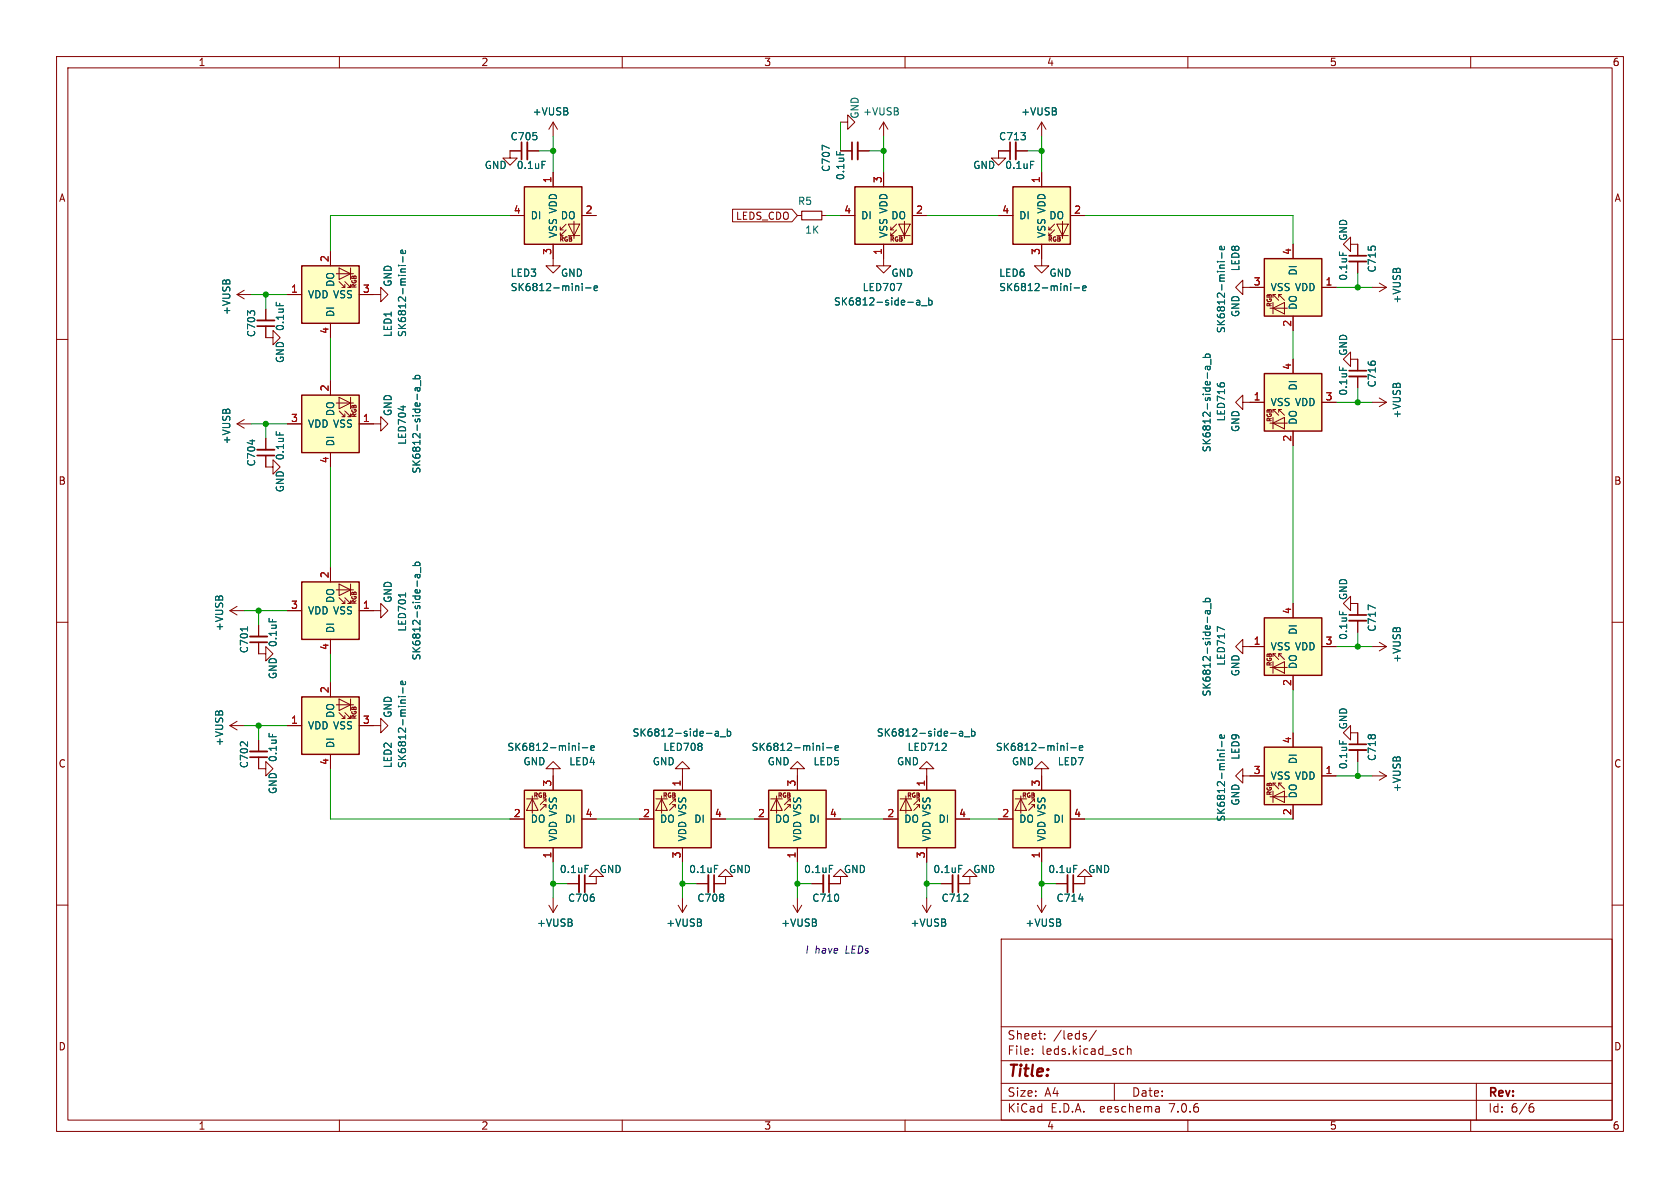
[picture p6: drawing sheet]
<svg xmlns="http://www.w3.org/2000/svg" width="297mm" height="210mm" viewBox="0 0 297 210" stroke-linecap="round" stroke-linejoin="round" font-family="sans-serif">
<g fill="none" stroke="#840000" stroke-width=".18">
<path d="M10 10h277v190h-277zM12 12h273v186h-273zM60 10v2M110 10v2M160 10v2M210 10v2M260 10v2M90.2 38.1h2.5M92.2 26.7h-2v1.2h1.2l-1.2 1.3-1.3-1.3h1.3M93.2 26.7h2M97.8 21.6v2.5M97.8 30.5v2.5"/>
<path d="M97.8 21.6l-.8 1.3M97.8 21.6l.8 1.3M100.1 39.6l-1 1v-.5M100.5 39.6h2l-1 2.1zM101.5 39.1v3.1M102.9 38.1h2.5M129.5 37h10.5l1 1.1-1 1.1h-10.5zM141 38.1h.7M145.3 38.1h.7M148.6 21.6h1.3v-1.3l1.2 1.3-1.2 1.3v-1.3M148.6 38.1h2.5M148.6 26.7h2"/>
<path d="M151.6 26.7h2.1M156.2 21.6v2.5M156.2 30.5v2.5M156.2 21.6l-.8 1.3M156.2 21.6l.8 1.3M158.5 39.6l-1 1v-.5M158.9 39.6h2l-1 2.1zM159.9 39.1v3.1M161.3 38.1h2.5M176.5 38.1h2.6M178.6 26.7h-2.1v1.2h1.3l-1.3 1.3-1.2-1.3h1.2M179.6 26.7h2"/>
<path d="M184.1 21.6v2.5M184.1 30.5v2.5M184.1 21.6l-.7 1.3M184.1 21.6l.8 1.3M186.4 39.6l-1 1v-.5M186.8 39.6h2l-1 2.1zM187.8 39.1v3.1M189.2 38.1h2.6M10 60h2M41.9 52.1h2.5M41.9 52.1l1.3 .7M43.2 51.3l-1.3 .8"/>
<path d="M47 57.7v2h1.3v-1.3l1.2 1.3-1.2 1.3v-1.3M47 54.6v2M50.8 52.1h2.5M58.4 44.5v2.5M58.4 57.2v2.5M59.4 48.4h3.1M59.9 49.8l1.1 1h-.5M59.9 47.4l2.1 1-2.1 1zM61 49.8l1 1h-.5M61 50.3v.5M62 47.4v2M62 50.3v.5"/>
<path d="M63.5 52.1h3.8v-1.3l1.3 1.3-1.3 1.2v-1.2M97.8 43.2v3.8h1.3l-1.3 1.3-1.3-1.3h1.3M99.1 41.7h.5M99.1 40.6h.5M100.1 40.6l-1 1.1v-.6M100.5 41.7h2M156.2 43.2v3.8h1.3l-1.3 1.3-1.3-1.3h1.3M157.5 41.7h.5M157.5 40.6h.5M158.5 40.6l-1 1.1v-.6M158.9 41.7h2M184.1 43.2v3.8h1.3l-1.3 1.3-1.2-1.3h1.2"/>
<path d="M185.4 41.7h.5M185.4 40.6h.5M186.4 40.6l-1 1.1v-.6M186.8 41.7h2M219.7 50.8v-1.3l-1.3 1.3 1.3 1.3v-1.3h3.8M224.5 54.5h3.1M225 54.5l2.1-1v2zM225 53.5v2M225.6 52.1h-.6l1.1 1M226.1 52.1v.5M226.6 52.1h-.5l1 1M228.6 43.2v2.5"/>
<path d="M228.6 55.9v2.5M233.7 50.8h2.5M238.8 43.2v-1.3l-1.3 1.3 1.3 1.3v-1.3h1.2v2M240 46.2v2.1M242.6 50.8h2.5M243.8 50l1.3 .8M245.1 50.8l-1.3 .8M285 60h2M41.9 74.9h2.5M41.9 74.9l1.3 .8M43.2 74.2l-1.3 .7M47 77.5v2"/>
<path d="M50.8 74.9h2.5M58.4 67.3v2.6M59.4 71.2h3.1M59.9 72.6l1.1 1.1h-.5M59.9 70.2l2.1 1-2.1 1.1zM61 72.6l1 1.1h-.5M61 73.2v.5M62 70.2v2.1M62 73.2v.5M63.5 74.9h3.8v-1.2l1.3 1.2-1.3 1.3v-1.3M219.7 71.1v-1.2l-1.3 1.2 1.3 1.3v-1.3h3.8M224.5 74.8h3.1"/>
<path d="M225 74.8l2.1-1v2zM225 73.8v2M225.6 72.4h-.6l1.1 1M226.1 72.4v.5M226.6 72.4h-.5l1 1M228.6 63.5v2.5M228.6 76.2v2.5M233.7 71.1h2.5M238.8 63.5v-1.3l-1.3 1.3 1.3 1.3v-1.3h1.2v2M240 66.5v2.1M242.6 71.1h2.5M243.8 70.4l1.3 .7"/>
<path d="M245.1 71.1l-1.3 .8M47 80.5v2.1h1.3v-1.3l1.2 1.3-1.2 1.2v-1.2M58.4 80v2.6M10 110h2M40.6 108h2.6M40.6 108l1.3 .7M41.9 107.2l-1.3 .8M45.7 113.5v2.1h1.3v-1.3l1.3 1.3-1.3 1.2v-1.2M45.7 110.5v2M50.8 108h2.5M58.4 100.3v2.6M58.4 113v2.6"/>
<path d="M59.4 104.3h3.1M59.9 105.7l1.1 1h-.5M59.9 103.3l2.1 1-2.1 1zM61 105.7l1 1h-.5M61 106.2v.5M62 103.3v2M62 106.2v.5M63.5 108h3.8v-1.3l1.3 1.3-1.3 1.2v-1.2M219.7 114.3v-1.3l-1.3 1.3 1.3 1.3v-1.3h3.8M224.5 118h3.1M225 118l2.1-1v2zM225 117v2"/>
<path d="M225.6 115.6h-.6l1.1 1M226.1 115.6v.5M226.6 115.6h-.5l1 1M228.6 106.7v2.5M228.6 119.4v2.5M233.7 114.3h2.5M238.8 106.7v-1.3l-1.3 1.3 1.3 1.3v-1.3h1.2v2M240 109.7v2.1M242.6 114.3h2.5M243.8 113.5l1.3 .8M245.1 114.3l-1.3 .8M285 110h2"/>
<path d="M40.6 128.3h2.6M40.6 128.3l1.3 .7M41.9 127.5l-1.3 .8M45.7 133.9v2h1.3v-1.3l1.3 1.3-1.3 1.3v-1.3M45.7 130.8v2M50.8 128.3h2.5M58.4 120.7v2.5M58.4 133.4v2.5M59.4 124.6h3.1M59.9 126l1.1 1h-.5M59.9 123.6l2.1 1-2.1 1zM61 126l1 1h-.5"/>
<path d="M61 126.5v.5M62 123.6v2M62 126.5v.5M63.5 128.3h3.8v-1.3l1.3 1.3-1.3 1.2v-1.2M97.8 135.9h1.3l-1.3-1.3-1.3 1.3h1.3v3.8M120.6 135.9h1.3l-1.3-1.3-1.2 1.3h1.2v3.8M141 135.9h1.2l-1.2-1.3-1.3 1.3h1.3v3.8M163.8 135.9h1.3l-1.3-1.3-1.2 1.3h1.2v3.8M184.1 135.9h1.3l-1.3-1.3-1.2 1.3h1.2v3.8M219.7 137.2v-1.3l-1.3 1.3 1.3 1.2v-1.2h3.8M225 139.8v2.1M225.6 138.4h-.6l1.1 1"/>
<path d="M226.1 138.4v.5M226.6 138.4h-.5l1 1M228.6 129.5v2.6M233.7 137.2h2.5M238.8 129.5v-1.2l-1.3 1.2 1.3 1.3v-1.3h1.2v2.1M240 132.6v2M242.6 137.2h2.5M243.8 136.4l1.3 .8M245.1 137.2l-1.3 .7M10 160h2M90.2 144.8h2.5M93.1 141.2h2"/>
<path d="M94.1 140.7v3.1M94.1 141.2l1 2.1h-2zM96 142.2h.5M96.5 141.7v-.5l-1 1M96.5 142.7v-.5l-1 1.1M97.8 149.9v2.5M97.8 158.8v2.5M100.3 156.2h2.1M102.9 144.8h2.5M105.4 154.9h1.3l-1.3-1.2-1.3 1.2h1.3v1.3h-2M113 144.8h2.6M116 141.2h2"/>
<path d="M117 140.7v3.1M117 141.2l1 2.1h-2zM118.9 142.2h.5M119.4 141.7v-.5l-1 1M119.4 142.7v-.5l-1 1.1M120.6 149.9v2.5M120.6 158.8v2.5M123.2 156.2h2M125.7 144.8h2.6M128.3 154.9h1.2l-1.2-1.2-1.3 1.2h1.3v1.3h-2.1M133.3 144.8h2.6M136.3 141.2h2"/>
<path d="M137.3 140.7v3.1M137.3 141.2l1 2.1h-2zM139.2 142.2h.5M139.7 141.7v-.5l-1 1M139.7 142.7v-.5l-1 1.1M141 149.9v2.5M141 158.8v2.5M143.5 156.2h2M146 144.8h2.6M148.6 154.9h1.3l-1.3-1.2-1.3 1.2h1.3v1.3h-2M156.2 144.8h2.5M159.1 141.2h2.1"/>
<path d="M160.1 140.7v3.1M160.1 141.2l1.1 2.1h-2.1zM162.1 142.2h.5M162.6 141.7v-.5l-1.1 1M162.6 142.7v-.5l-1.1 1.1M163.8 149.9v2.5M163.8 158.8v2.5M166.4 156.2h2M168.9 144.8h2.5M171.4 154.9h1.3l-1.3-1.2-1.2 1.2h1.2v1.3h-2M176.5 144.8h2.6M179.5 141.2h2"/>
<path d="M180.5 140.7v3.1M180.5 141.2l1 2.1h-2zM182.4 142.2h.5M182.9 141.7v-.5l-1 1M182.9 142.7v-.5l-1 1.1M184.1 149.9v2.5M184.1 158.8v2.5M186.7 156.2h2M189.2 144.8h2.6M191.8 154.9h1.2l-1.2-1.2-1.3 1.2h1.3v1.3h-2.1M224.5 140.8h3.1M225 140.8l2.1-1v2.1z"/>
<path d="M228.6 142.2v2.6M285 160h2M97 160l.8 1.3M98.6 160l-.8 1.3M119.9 160l.7 1.3M121.4 160l-.8 1.3M140.2 160l.8 1.3M141.7 160l-.7 1.3M163.1 160l.7 1.3M164.6 160l-.8 1.3M177 166h108v32h-108zM183.4 160l.7 1.3"/>
<path d="M184.9 160l-.8 1.3M60 198v2M110 198v2M160 198v2M177 194.5h108M177 191.5h108M177 187.5h108M177 181.5h108M182.5 186.3v.1M182.5 185.5v.1M184.7 183.6v.1M184.7 182.8v.1"/>
<path d="M191.9 183.2l.2 .2-.2 .3M191.9 182.7l.1 .1M193.8 182.1l-1.3 2M197 191.5v3M198.2 185.4l.5 .1M198.7 186.3l-.5 .1M199.3 185.5l.2-.1 .4 .1 .1 .9M199.3 184.9v1.5M204.9 195.7l.1 .9M205 196.5l-.2 .1M205 196h-.2M210 198v2"/>
<path d="M260 198v2M261 191.5v6.5M270.6 195.7h.3l.3 .3-.1 .5-.5 .1M271 195.1l-.4 .1"/>
</g>
<g fill="none" stroke="#840000" stroke-width=".33">
<path d="M93.2 25.1v3.1M151.6 25.1v3.1M179.6 25.1v3.1M45.5 56.6h3M238.5 46.2h3.1M45.5 79.5h3M238.5 66.5h3.1M44.2 112.5h3M238.5 109.7h3.1M44.2 132.8h3M238.5 132.6h3.1M102.4 154.7v3"/>
<path d="M125.2 154.7v3M145.5 154.7v3M168.4 154.7v3M188.7 154.7v3"/>
</g>
<g fill="none" stroke="#840000" stroke-width=".3">
<path d="M92.2 25.1v3.1M150.6 25.1v3.1M178.6 25.1v3.1M45.5 57.7h3M238.5 45.2h3.1M238.5 65.5h3.1M45.5 80.5h3M44.2 113.5h3M238.5 108.7h3.1M44.2 133.9h3M238.5 131.6h3.1M103.4 154.7v3"/>
<path d="M126.2 154.7v3M146.6 154.7v3M169.4 154.7v3M189.7 154.7v3"/>
</g>
<g fill="none" stroke="#006464" stroke-width=".18">
<path d="M95.8 28.5h.6M146.6 26.2l-1.2-.5v.8M147.9 26.8v.6M182.2 28.5h.6M48.8 53.4v.6M70.4 46.9h.2M70.9 46.9h.8M71.2 45.4v.9M71.6 44.3l.1 .3-.2 .2h-.6v-.5l.3-.1 .1 .6M102.9 50.1v.1M102.9 50.5v.9M103.5 50.9h1"/>
<path d="M105 51l.6-.2v-.2l-.4-.1-.2 .2 .1 .6h.5M158.6 50.1h.8l-.5 1.3M162.1 53.1h.5v.8M162.6 53.4h-.4l-.2 .2 .2 .3h.4M162.9 54h1M164.2 53.1h.3l.3 .2-.1 .6h-.5M164.2 52.6v1.3M189.3 50.1v.1M189.3 50.5v.9M189.9 50.9h1M191.4 51l.6-.2-.1-.2-.3-.1-.2 .2 .1 .6h.4M215.2 46.3h.1"/>
<path d="M215.6 46.3h.9M216 44.7v.9M216.4 43.6l.1 .4-.2 .1h-.6v-.5l.2-.1 .2 .6M236.8 44.5v.6M44.6 77.7v.8M48.8 76.3v.6M71.3 71.7v.8M73 67h1.2M73.5 67l-.1-.4 .2-.2 .6 .1v.5M73.7 68.5l.1 .5 .1 .1 .3-.1v-.5M74.2 68.5l-.7 .1v.5M74.4 67.3v.9"/>
<path d="M212.7 63.2h1.2M213.2 63.2l-.1-.4 .2-.2 .6 .1v.5M213.4 64.8l.1 .4 .1 .2 .3-.2v-.4M213.9 64.8h-.7v.5M214.1 63.5v1M236.8 64.9v.6M73 100h1.2M73.5 100l-.1-.4 .2-.2 .6 .1v.5M43.8 110.8v.7M47.6 109.3v.6M71.7 104.8v.7M73.7 101.5l.1 .5 .1 .2 .3-.2v-.5"/>
<path d="M74.2 101.5l-.7 .1v.5M74.4 100.3v.9M212.7 106.4h1.2M213.2 106.4l-.1-.4 .2-.2 .6 .1v.5M213.4 107.9l.1 .5 .1 .1 .3-.1v-.5M213.9 107.9l-.7 .1v.5M214.1 106.7v.9M216.5 111.3l-1.3-.5v.8M236.8 108v.6M243.1 107.5l-1.2-.5v.8M47.6 129.6v.6M70.4 123.1h.2"/>
<path d="M70.9 123.1h.8M71.2 121.6v.9M71.6 120.5l.1 .3-.2 .2h-.6v-.5l.3-.1 .1 .6M102.3 131.4v.1M102.3 131.8v.9M102.9 132.2h1M104.5 132.2l.6-.1-.1-.2-.4-.1-.1 .2v.6h.5M126.5 129.3h.4l.1 .8M127 129.6h-.4l-.2 .2 .2 .3h.4M127.3 130.2h1M128.6 129.3h.3l.3 .2-.1 .6h-.5M128.6 128.8v1.3"/>
<path d="M145.5 131.4v.1M145.5 131.8v.9M146.1 132.2h1M147.6 132.2l.6-.1v-.2l-.4-.1-.2 .2 .1 .6h.5M166.5 132.7h.8M167.2 131.5v.4M169.6 129.3h.5l.1 .8M170.2 129.6h-.4l-.2 .2 .2 .3h.4M170.5 130.2h1M171.8 129.3h.3l.3 .2-.2 .6h-.4M171.8 128.8v1.3M188.7 131.4v.1"/>
<path d="M188.7 131.8v.9M189.3 132.2h1M190.8 132.2l.6-.1v-.2l-.4-.1-.2 .2 .1 .6h.5M215.2 132.6h.1M215.6 132.6h.9M216 131v1M216.4 130l.1 .3-.2 .2-.6-.1v-.4l.2-.1 .2 .6M236.8 130.9v.6M103.4 153h.6M126.3 153h.6M146.6 153h.6M169.5 153h.6"/>
<path d="M189.8 153h.6M190.7 158.9h.8"/>
</g>
<g fill="#ffffc2" stroke="#ffffc2" stroke-width=".18">
<path d="M53.3 47h10.2v10.2h-10.2z"/>
<path d="M135.9 139.7h10.1v10.2h-10.1z"/>
<path d="M115.6 139.7h10.1v10.2h-10.1z"/>
<path d="M92.7 33h10.2v10.2h-10.2z"/>
<path d="M53.3 69.9h10.2v10.1h-10.2z"/>
<path d="M92.7 139.7h10.2v10.2h-10.2z"/>
<path d="M53.3 102.9h10.2v10.1h-10.2z"/>
<path d="M223.5 45.7h10.2v10.2h-10.2z"/>
<path d="M151.1 33h10.2v10.2h-10.2z"/>
<path d="M223.5 109.2h10.2v10.2h-10.2z"/>
<path d="M223.5 132.1h10.2v10.1h-10.2z"/>
<path d="M179.1 33h10.1v10.2h-10.1z"/>
<path d="M179.1 139.7h10.1v10.2h-10.1z"/>
<path d="M223.5 66h10.2v10.2h-10.2z"/>
<path d="M158.7 139.7h10.2v10.2h-10.2z"/>
<path d="M53.3 123.2h10.2v10.2h-10.2z"/>
</g>
<g fill="none" stroke="#840000" stroke-width=".25">
<path d="M92.7 33h10.2v10.2h-10.2zM151.1 33h10.2v10.2h-10.2zM179.1 33h10.1v10.2h-10.1zM53.3 47h10.2v10.2h-10.2zM223.5 45.7h10.2v10.2h-10.2zM53.3 69.9h10.2v10.1h-10.2zM223.5 66h10.2v10.2h-10.2zM53.3 102.9h10.2v10.1h-10.2zM223.5 109.2h10.2v10.2h-10.2zM53.3 123.2h10.2v10.2h-10.2zM92.7 139.7h10.2v10.2h-10.2zM115.6 139.7h10.1v10.2h-10.1z"/>
<path d="M135.9 139.7h10.1v10.2h-10.1zM158.7 139.7h10.2v10.2h-10.2zM179.1 139.7h10.1v10.2h-10.1zM223.5 132.1h10.2v10.1h-10.2z"/>
</g>
<path d="M141.7 37.3h3.6v1.6h-3.6z" fill="none" stroke="#840000" stroke-width=".2"/>
<g fill="none" stroke="#009600" stroke-width=".18">
<path d="M90.2 38.1h-31.8v6.4M95.2 26.7h2.6M97.8 24.1v6.4M146 38.1h2.6M148.6 21.6v5.1M153.7 26.7h2.5M156.2 24.1v6.4M163.8 38.1h12.7M181.6 26.7h2.5M184.1 24.1v6.4M191.8 38.1h36.8v5.1M44.4 52.1h6.4"/>
<path d="M47 52.1v2.5M58.4 59.7v7.6M228.6 58.4v5.1M236.2 50.8h6.4M240 48.3v2.5M44.4 74.9h6.4M47 74.9v2.6M228.6 78.7v28M236.2 71.1h6.4M240 68.6v2.5M58.4 82.6v17.7M43.2 108h7.6"/>
<path d="M45.7 108v2.5M58.4 115.6v5.1M236.2 114.3h6.4M240 111.8v2.5M43.2 128.3h7.6M45.7 128.3v2.5M58.4 135.9v8.9h31.8M228.6 121.9v7.6M236.2 137.2h6.4M240 134.6v2.6M97.8 152.4v6.4M97.8 156.2h2.5"/>
<path d="M105.4 144.8h7.6M120.6 156.2h2.6M120.6 152.4v6.4M128.3 144.8h5M141 156.2h2.5M141 152.4v6.4M148.6 144.8h7.6M163.8 156.2h2.6M163.8 152.4v6.4M171.4 144.8h5.1M184.1 156.2h2.6M184.1 152.4v6.4"/>
<path d="M191.8 144.8h36.8"/>
</g>
<g fill="#009600" stroke="#009600" stroke-width=".18">
<circle cx="45.7" cy="108" r=".46"/>
<circle cx="47" cy="52.1" r=".46"/>
<circle cx="47" cy="74.9" r=".46"/>
<circle cx="97.8" cy="26.7" r=".46"/>
<circle cx="240" cy="137.2" r=".46"/>
<circle cx="184.1" cy="156.2" r=".46"/>
<circle cx="240" cy="114.3" r=".46"/>
<circle cx="163.8" cy="156.2" r=".46"/>
<circle cx="120.6" cy="156.2" r=".46"/>
<circle cx="45.7" cy="128.3" r=".46"/>
<circle cx="141" cy="156.2" r=".46"/>
<circle cx="97.8" cy="156.2" r=".46"/>
<circle cx="240" cy="71.1" r=".46"/>
<circle cx="240" cy="50.8" r=".46"/>
<circle cx="156.2" cy="26.7" r=".46"/>
<circle cx="184.1" cy="26.7" r=".46"/>
</g>
<text font-size="2.8" fill="#840000" x="178" y="190.9">Title:</text>
<g font-size="2.1" fill="#840000">
<text x="178" y="184">Sheet:</text>
<text x="186.2" y="184">/leds/</text>
<text x="178" y="186.7">File:</text>
<text x="184.1" y="186.7">leds.kicad_sch</text>
<text x="178" y="196.9">KiCad</text>
<text x="178" y="194.1">Size:</text>
<text x="184.7" y="194.1">A4</text>
<text x="185.7" y="196.9">E.D.A.</text>
<text x="194.6" y="196.9">eeschema</text>
<text x="200" y="194.1">Date:</text>
<text x="207" y="196.9">7.0.6</text>
<text x="263" y="194.3">Rev:</text>
<text x="263" y="196.9">Id:</text>
<text x="267.1" y="196.9">6/6</text>
</g>
<g font-size="1.8" fill="#840000">
<text x="35" y="11.9">1</text>
<text x="85" y="11.9">2</text>
<text x="135" y="11.9">3</text>
<text x="185" y="11.9">4</text>
<text x="235" y="11.9">5</text>
<text x="285" y="11.9">6</text>
<text x="10.3" y="35.9">A</text>
<text x="285.3" y="35.9">A</text>
<text x="130" y="39.1">LEDS_CDO</text>
<text x="10.3" y="85.9">B</text>
<text x="285.3" y="85.9">B</text>
<text x="10.3" y="135.9">C</text>
<text x="285.3" y="135.9">C</text>
<text x="10.3" y="185.9">D</text>
<text x="285.3" y="185.9">D</text>
<text x="35" y="199.9">1</text>
<text x="85" y="199.9">2</text>
<text x="135" y="199.9">3</text>
<text x="185" y="199.9">4</text>
<text x="235" y="199.9">5</text>
<text x="285" y="199.9">6</text>
</g>
<g font-size="1.8" fill="#006464">
<text x="94.1" y="20.6">+VUSB</text>
<text x="152" y="21.1" transform="rotate(-90 152 21.1)">GND</text>
<text x="152.5" y="20.6">+VUSB</text>
<text x="180.4" y="20.6">+VUSB</text>
<text x="90.2" y="25">C705</text>
<text x="176.5" y="25">C713</text>
<text x="85.6" y="30.1">GND</text>
<text x="91.2" y="30.1">0.1uF</text>
<text x="146.9" y="30.5" transform="rotate(-90 146.9 30.5)">C707</text>
<text x="149.5" y="31.9" transform="rotate(-90 149.5 31.9)">0.1uF</text>
<text x="172" y="30.1">GND</text>
<text x="177.6" y="30.1">0.1uF</text>
<text x="93.7" y="39">DI</text>
<text x="99.1" y="39">DO</text>
<text x="141" y="36.4">R5</text>
<text x="142.2" y="41.5">1K</text>
<text x="152.1" y="39">DI</text>
<text x="157.5" y="39">DO</text>
<text x="180.1" y="39">DI</text>
<text x="185.4" y="39">DO</text>
<text x="98.7" y="42.2" transform="rotate(-90 98.7 42.2)">VSS VDD</text>
<text x="157.1" y="42.2" transform="rotate(-90 157.1 42.2)">VSS VDD</text>
<text x="185" y="42.2" transform="rotate(-90 185 42.2)">VSS VDD</text>
<text x="238.4" y="42.7" transform="rotate(-90 238.4 42.7)">GND</text>
<text x="54.4" y="52.9">VDD VSS</text>
<text x="59.3" y="50.8" transform="rotate(-90 59.3 50.8)">DO</text>
<text x="69.4" y="50.8" transform="rotate(-90 69.4 50.8)">GND</text>
<text x="90.2" y="49.1">LED3</text>
<text x="90.2" y="51.7">SK6812-mini-e</text>
<text x="99.1" y="49.1">GND</text>
<text x="152.4" y="51.7">LED707</text>
<text x="157.5" y="49.1">GND</text>
<text x="176.5" y="49.1">LED6</text>
<text x="176.5" y="51.7">SK6812-mini-e</text>
<text x="185.4" y="49.1">GND</text>
<text x="219.3" y="48" transform="rotate(-90 219.3 48)">LED8</text>
<text x="224.5" y="51.7">VSS VDD</text>
<text x="229.5" y="48.8" transform="rotate(-90 229.5 48.8)">DI</text>
<text x="238.4" y="49.7" transform="rotate(-90 238.4 49.7)">0.1uF</text>
<text x="243.4" y="48.3" transform="rotate(-90 243.4 48.3)">C715</text>
<text x="247.8" y="53.8" transform="rotate(-90 247.8 53.8)">+VUSB</text>
<text x="40.9" y="55.8" transform="rotate(-90 40.9 55.8)">+VUSB</text>
<text x="45.3" y="59.7" transform="rotate(-90 45.3 59.7)">C703</text>
<text x="50.4" y="58.6" transform="rotate(-90 50.4 58.6)">0.1uF</text>
<text x="59.3" y="56.1" transform="rotate(-90 59.3 56.1)">DI</text>
<text x="69.4" y="59.7" transform="rotate(-90 69.4 59.7)">LED1</text>
<text x="72" y="59.7" transform="rotate(-90 72 59.7)">SK6812-mini-e</text>
<text x="147.3" y="54.2">SK6812-side-a_b</text>
<text x="216.8" y="59" transform="rotate(-90 216.8 59)">SK6812-mini-e</text>
<text x="219.3" y="56.2" transform="rotate(-90 219.3 56.2)">GND</text>
<text x="229.5" y="54.9" transform="rotate(-90 229.5 54.9)">DO</text>
<text x="50.4" y="64.3" transform="rotate(-90 50.4 64.3)">GND</text>
<text x="238.4" y="63" transform="rotate(-90 238.4 63)">GND</text>
<text x="224.5" y="72">VSS VDD</text>
<text x="229.5" y="69.1" transform="rotate(-90 229.5 69.1)">DI</text>
<text x="238.4" y="70" transform="rotate(-90 238.4 70)">0.1uF</text>
<text x="243.4" y="68.6" transform="rotate(-90 243.4 68.6)">C716</text>
<text x="54.4" y="75.8">VDD VSS</text>
<text x="59.3" y="73.7" transform="rotate(-90 59.3 73.7)">DO</text>
<text x="69.4" y="73.7" transform="rotate(-90 69.4 73.7)">GND</text>
<text x="216.8" y="74.6" transform="rotate(-90 216.8 74.6)">LED716</text>
<text x="219.3" y="76.5" transform="rotate(-90 219.3 76.5)">GND</text>
<text x="229.5" y="75.2" transform="rotate(-90 229.5 75.2)">DO</text>
<text x="247.8" y="74.1" transform="rotate(-90 247.8 74.1)">+VUSB</text>
<text x="40.9" y="78.6" transform="rotate(-90 40.9 78.6)">+VUSB</text>
<text x="45.3" y="82.6" transform="rotate(-90 45.3 82.6)">C704</text>
<text x="50.4" y="81.5" transform="rotate(-90 50.4 81.5)">0.1uF</text>
<text x="59.3" y="79" transform="rotate(-90 59.3 79)">DI</text>
<text x="72" y="78.7" transform="rotate(-90 72 78.7)">LED704</text>
<text x="74.5" y="83.8" transform="rotate(-90 74.5 83.8)">SK6812-side-a_b</text>
<text x="214.2" y="80" transform="rotate(-90 214.2 80)">SK6812-side-a_b</text>
<text x="50.4" y="87.1" transform="rotate(-90 50.4 87.1)">GND</text>
<text x="59.3" y="106.7" transform="rotate(-90 59.3 106.7)">DO</text>
<text x="69.4" y="106.7" transform="rotate(-90 69.4 106.7)">GND</text>
<text x="238.4" y="106.2" transform="rotate(-90 238.4 106.2)">GND</text>
<text x="39.6" y="111.7" transform="rotate(-90 39.6 111.7)">+VUSB</text>
<text x="54.4" y="108.8">VDD VSS</text>
<text x="59.3" y="112" transform="rotate(-90 59.3 112)">DI</text>
<text x="72" y="111.8" transform="rotate(-90 72 111.8)">LED701</text>
<text x="229.5" y="112.3" transform="rotate(-90 229.5 112.3)">DI</text>
<text x="238.4" y="113.2" transform="rotate(-90 238.4 113.2)">0.1uF</text>
<text x="243.4" y="111.8" transform="rotate(-90 243.4 111.8)">C717</text>
<text x="44" y="115.6" transform="rotate(-90 44 115.6)">C701</text>
<text x="49.1" y="114.5" transform="rotate(-90 49.1 114.5)">0.1uF</text>
<text x="74.5" y="116.8" transform="rotate(-90 74.5 116.8)">SK6812-side-a_b</text>
<text x="216.8" y="117.8" transform="rotate(-90 216.8 117.8)">LED717</text>
<text x="219.3" y="119.7" transform="rotate(-90 219.3 119.7)">GND</text>
<text x="224.5" y="115.2">VSS VDD</text>
<text x="229.5" y="118.4" transform="rotate(-90 229.5 118.4)">DO</text>
<text x="247.8" y="117.3" transform="rotate(-90 247.8 117.3)">+VUSB</text>
<text x="49.1" y="120.1" transform="rotate(-90 49.1 120.1)">GND</text>
<text x="214.2" y="123.2" transform="rotate(-90 214.2 123.2)">SK6812-side-a_b</text>
<text x="39.6" y="132" transform="rotate(-90 39.6 132)">+VUSB</text>
<text x="54.4" y="129.1">VDD VSS</text>
<text x="59.3" y="127" transform="rotate(-90 59.3 127)">DO</text>
<text x="69.4" y="127" transform="rotate(-90 69.4 127)">GND</text>
<text x="111.7" y="130.4">SK6812-side-a_b</text>
<text x="154.9" y="130.4">SK6812-side-a_b</text>
<text x="238.4" y="129" transform="rotate(-90 238.4 129)">GND</text>
<text x="44" y="135.9" transform="rotate(-90 44 135.9)">C702</text>
<text x="49.1" y="134.8" transform="rotate(-90 49.1 134.8)">0.1uF</text>
<text x="59.3" y="132.3" transform="rotate(-90 59.3 132.3)">DI</text>
<text x="69.4" y="135.9" transform="rotate(-90 69.4 135.9)">LED2</text>
<text x="72" y="135.9" transform="rotate(-90 72 135.9)">SK6812-mini-e</text>
<text x="89.6" y="132.9">SK6812-mini-e</text>
<text x="92.4" y="135.5">GND</text>
<text x="100.5" y="135.5">LED4</text>
<text x="115.3" y="135.5">GND</text>
<text x="117.2" y="132.9">LED708</text>
<text x="132.8" y="132.9">SK6812-mini-e</text>
<text x="135.6" y="135.5">GND</text>
<text x="143.7" y="135.5">LED5</text>
<text x="158.5" y="135.5">GND</text>
<text x="160.4" y="132.9">LED712</text>
<text x="176" y="132.9">SK6812-mini-e</text>
<text x="178.8" y="135.5">GND</text>
<text x="186.9" y="135.5">LED7</text>
<text x="219.3" y="134.4" transform="rotate(-90 219.3 134.4)">LED9</text>
<text x="229.5" y="135.2" transform="rotate(-90 229.5 135.2)">DI</text>
<text x="238.4" y="136.1" transform="rotate(-90 238.4 136.1)">0.1uF</text>
<text x="243.4" y="134.6" transform="rotate(-90 243.4 134.6)">C718</text>
<text x="49.1" y="140.5" transform="rotate(-90 49.1 140.5)">GND</text>
<text x="219.3" y="142.5" transform="rotate(-90 219.3 142.5)">GND</text>
<text x="224.5" y="138">VSS VDD</text>
<text x="229.5" y="141.2" transform="rotate(-90 229.5 141.2)">DO</text>
<text x="247.8" y="140.1" transform="rotate(-90 247.8 140.1)">+VUSB</text>
<text x="93.7" y="145.6">DO</text>
<text x="98.7" y="148.8" transform="rotate(-90 98.7 148.8)">VDD VSS</text>
<text x="99.8" y="145.6">DI</text>
<text x="116.6" y="145.6">DO</text>
<text x="121.5" y="148.8" transform="rotate(-90 121.5 148.8)">VDD VSS</text>
<text x="122.6" y="145.6">DI</text>
<text x="136.9" y="145.6">DO</text>
<text x="141.8" y="148.8" transform="rotate(-90 141.8 148.8)">VDD VSS</text>
<text x="143" y="145.6">DI</text>
<text x="159.8" y="145.6">DO</text>
<text x="164.7" y="148.8" transform="rotate(-90 164.7 148.8)">VDD VSS</text>
<text x="165.8" y="145.6">DI</text>
<text x="180.1" y="145.6">DO</text>
<text x="185" y="148.8" transform="rotate(-90 185 148.8)">VDD VSS</text>
<text x="186.1" y="145.6">DI</text>
<text x="216.8" y="145.4" transform="rotate(-90 216.8 145.4)">SK6812-mini-e</text>
<text x="98.9" y="154.5">0.1uF</text>
<text x="105.9" y="154.5">GND</text>
<text x="121.7" y="154.5">0.1uF</text>
<text x="128.8" y="154.5">GND</text>
<text x="142" y="154.5">0.1uF</text>
<text x="149.1" y="154.5">GND</text>
<text x="164.9" y="154.5">0.1uF</text>
<text x="172" y="154.5">GND</text>
<text x="185.2" y="154.5">0.1uF</text>
<text x="192.3" y="154.5">GND</text>
<text x="100.3" y="159.6">C706</text>
<text x="123.2" y="159.6">C708</text>
<text x="143.5" y="159.6">C710</text>
<text x="166.4" y="159.6">C712</text>
<text x="186.7" y="159.6">C714</text>
<text x="94.8" y="164">+VUSB</text>
<text x="117.7" y="164">+VUSB</text>
<text x="138" y="164">+VUSB</text>
<text x="160.9" y="164">+VUSB</text>
<text x="181.2" y="164">+VUSB</text>
</g>
<g font-size="1.8" fill="#a90000">
<text x="97.5" y="32.5" transform="rotate(-90 97.5 32.5)">1</text>
<text x="156" y="32.5" transform="rotate(-90 156 32.5)">3</text>
<text x="183.9" y="32.5" transform="rotate(-90 183.9 32.5)">1</text>
<text x="90.7" y="37.8">4</text>
<text x="103.4" y="37.8">2</text>
<text x="149.2" y="37.8">4</text>
<text x="161.9" y="37.8">2</text>
<text x="177.1" y="37.8">4</text>
<text x="189.8" y="37.8">2</text>
<text x="58.2" y="46.4" transform="rotate(-90 58.2 46.4)">2</text>
<text x="97.5" y="45.2" transform="rotate(-90 97.5 45.2)">3</text>
<text x="156" y="45.2" transform="rotate(-90 156 45.2)">1</text>
<text x="183.9" y="45.2" transform="rotate(-90 183.9 45.2)">3</text>
<text x="228.3" y="45.2" transform="rotate(-90 228.3 45.2)">4</text>
<text x="51.4" y="51.8">1</text>
<text x="64.1" y="51.8">3</text>
<text x="221.5" y="50.5">3</text>
<text x="234.2" y="50.5">1</text>
<text x="58.2" y="59.1" transform="rotate(-90 58.2 59.1)">4</text>
<text x="228.3" y="57.9" transform="rotate(-90 228.3 57.9)">2</text>
<text x="228.3" y="65.5" transform="rotate(-90 228.3 65.5)">4</text>
<text x="58.2" y="69.3" transform="rotate(-90 58.2 69.3)">2</text>
<text x="221.5" y="70.9">1</text>
<text x="234.2" y="70.9">3</text>
<text x="51.4" y="74.7">3</text>
<text x="64.1" y="74.7">1</text>
<text x="58.2" y="82" transform="rotate(-90 58.2 82)">4</text>
<text x="228.3" y="78.2" transform="rotate(-90 228.3 78.2)">2</text>
<text x="51.4" y="107.7">3</text>
<text x="58.2" y="102.3" transform="rotate(-90 58.2 102.3)">2</text>
<text x="64.1" y="107.7">1</text>
<text x="228.3" y="108.7" transform="rotate(-90 228.3 108.7)">4</text>
<text x="58.2" y="115" transform="rotate(-90 58.2 115)">4</text>
<text x="221.5" y="114">1</text>
<text x="234.2" y="114">3</text>
<text x="58.2" y="122.6" transform="rotate(-90 58.2 122.6)">2</text>
<text x="228.3" y="121.4" transform="rotate(-90 228.3 121.4)">2</text>
<text x="51.4" y="128">1</text>
<text x="64.1" y="128">3</text>
<text x="228.3" y="131.5" transform="rotate(-90 228.3 131.5)">4</text>
<text x="58.2" y="135.3" transform="rotate(-90 58.2 135.3)">4</text>
<text x="221.5" y="136.9">3</text>
<text x="234.2" y="136.9">1</text>
<text x="97.5" y="139.1" transform="rotate(-90 97.5 139.1)">3</text>
<text x="120.4" y="139.1" transform="rotate(-90 120.4 139.1)">1</text>
<text x="140.7" y="139.1" transform="rotate(-90 140.7 139.1)">3</text>
<text x="163.6" y="139.1" transform="rotate(-90 163.6 139.1)">1</text>
<text x="183.9" y="139.1" transform="rotate(-90 183.9 139.1)">3</text>
<text x="90.7" y="144.5">2</text>
<text x="103.4" y="144.5">4</text>
<text x="113.6" y="144.5">2</text>
<text x="126.3" y="144.5">4</text>
<text x="133.9" y="144.5">2</text>
<text x="146.6" y="144.5">4</text>
<text x="156.8" y="144.5">2</text>
<text x="169.5" y="144.5">4</text>
<text x="177.1" y="144.5">2</text>
<text x="189.8" y="144.5">4</text>
<text x="228.3" y="144.2" transform="rotate(-90 228.3 144.2)">2</text>
<text x="97.5" y="151.8" transform="rotate(-90 97.5 151.8)">1</text>
<text x="120.4" y="151.8" transform="rotate(-90 120.4 151.8)">3</text>
<text x="140.7" y="151.8" transform="rotate(-90 140.7 151.8)">1</text>
<text x="163.6" y="151.8" transform="rotate(-90 163.6 151.8)">3</text>
<text x="183.9" y="151.8" transform="rotate(-90 183.9 151.8)">1</text>
</g>
<g font-size="1.8" fill="#0000c2">
<text x="142.2" y="168.7">I have</text>
<text x="149.5" y="168.7">LEDs</text>
</g>
<g font-size="1.1" fill="#840000">
<text x="98.8" y="42.9">RGB</text>
<text x="157.2" y="42.9">RGB</text>
<text x="185.1" y="42.9">RGB</text>
<text x="63.2" y="51.1" transform="rotate(-90 63.2 51.1)">RGB</text>
<text x="225" y="54.4" transform="rotate(-90 225 54.4)">RGB</text>
<text x="63.2" y="73.9" transform="rotate(-90 63.2 73.9)">RGB</text>
<text x="225" y="74.7" transform="rotate(-90 225 74.7)">RGB</text>
<text x="63.2" y="107" transform="rotate(-90 63.2 107)">RGB</text>
<text x="225" y="117.9" transform="rotate(-90 225 117.9)">RGB</text>
<text x="63.2" y="127.3" transform="rotate(-90 63.2 127.3)">RGB</text>
<text x="94.2" y="141.2">RGB</text>
<text x="117.1" y="141.2">RGB</text>
<text x="137.4" y="141.2">RGB</text>
<text x="160.2" y="141.2">RGB</text>
<text x="180.6" y="141.2">RGB</text>
<text x="225" y="140.7" transform="rotate(-90 225 140.7)">RGB</text>
</g>
</svg>
